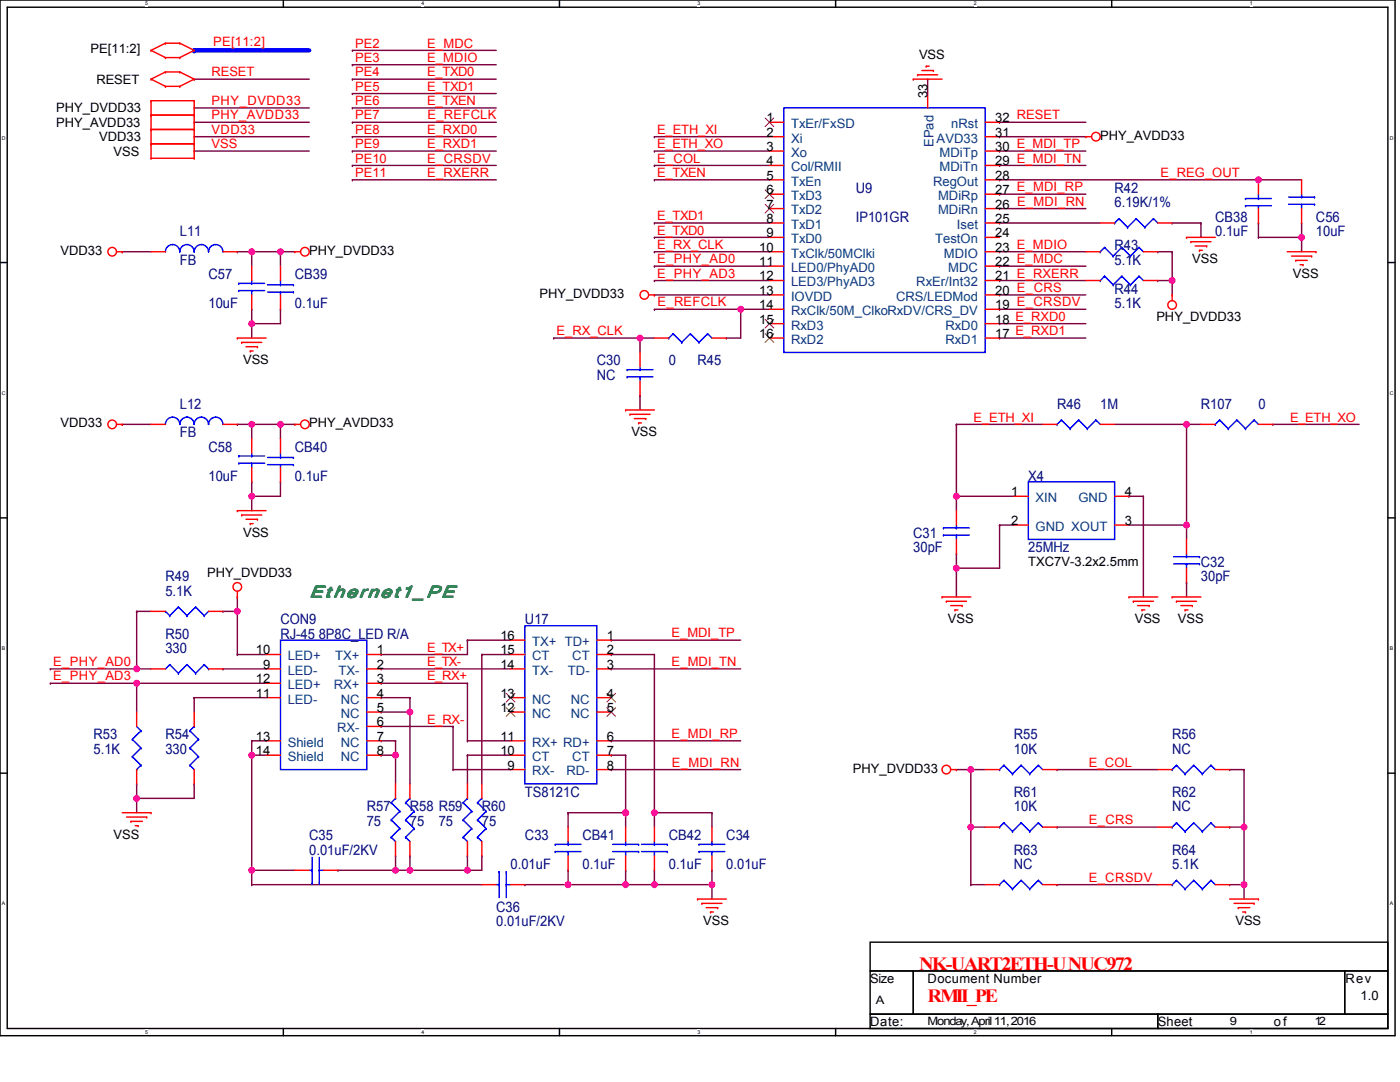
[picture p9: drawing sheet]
<svg xmlns="http://www.w3.org/2000/svg" width="279mm" height="216mm" viewBox="0 0 279 216" stroke-linecap="round" stroke-linejoin="round" font-family="sans-serif">
<path d="M0 0h278.4v206.7h-278.4zM1.4 1.4h275.6v203.8h-275.6z" fill="none" stroke="#000" stroke-width=".29"/>
<g fill="#fff">
<path d="M29 .2h.6v1.1h-.6z"/>
<path d="M29 205.4h.6v1.1h-.6z"/>
</g>
<path d="M56.5 0v1.4M56.5 205.2v1.5" fill="none" stroke="#000" stroke-width=".29"/>
<g fill="#fff">
<path d="M84.1 .2h.6v1.1h-.6z"/>
<path d="M84.1 205.4h.6v1.1h-.6z"/>
</g>
<path d="M111.7 0v1.4M111.7 205.2v1.5" fill="none" stroke="#000" stroke-width=".29"/>
<g fill="#fff">
<path d="M139.2 .2h.6v1.1h-.6z"/>
<path d="M139.2 205.4h.6v1.1h-.6z"/>
</g>
<path d="M166.8 0v1.4M166.8 205.2v1.5" fill="none" stroke="#000" stroke-width=".29"/>
<g fill="#fff">
<path d="M194.3 .2h.6v1.1h-.6z"/>
<path d="M194.3 205.4h.6v1.1h-.6z"/>
</g>
<path d="M221.9 0v1.4M221.9 205.2v1.5" fill="none" stroke="#000" stroke-width=".29"/>
<g fill="#fff">
<path d="M249.4 .2h.6v1.1h-.6z"/>
<path d="M249.4 205.4h.6v1.1h-.6z"/>
<path d="M.4 26.9h.7v1.2h-.7z"/>
<path d="M277.3 26.9h.8v1.2h-.8z"/>
<path d="M.4 77.9h.7v1.1h-.7z"/>
<path d="M277.3 77.9h.8v1.1h-.8z"/>
</g>
<path d="M0 52.4h1.4M277 52.4h1.4" fill="none" stroke="#000" stroke-width=".29"/>
<g fill="#fff">
<path d="M.4 128.8h.7v1.2h-.7z"/>
<path d="M277.3 128.8h.7v1.2h-.7z"/>
</g>
<path d="M0 103.3h1.4M277 103.3h1.4" fill="none" stroke="#000" stroke-width=".29"/>
<g fill="#fff">
<path d="M.4 179.7h.7v1.2h-.7z"/>
<path d="M277.3 179.7h.7v1.2h-.7z"/>
</g>
<path d="M0 154.3h1.4M277 154.3h1.4" fill="none" stroke="#000" stroke-width=".29"/>
<g fill="none" stroke="#800040" stroke-width=".29">
<path d="M70.3 10.1h.1M70.3 12.9h.1M70.3 15.8h.1M70.3 18.7h.1M70.3 10.1h28.7M70.3 12.9h28.7M70.3 15.8h28.7M70.3 18.7h28.7M185.1 15.8h.1M185.1 15.8v2.9M70.3 21.5h.1M70.3 24.4h.1"/>
<path d="M70.3 30.1h.1M70.3 27.3h.1M70.3 33h.1M70.3 35.9h.1M70.3 21.5h28.7M70.3 24.4h28.7M70.3 30.1h28.7M70.3 27.3h28.7M70.3 33h28.7M70.3 35.9h28.7M130.6 33h.1M130.6 35.9h.1"/>
<path d="M130.6 27.3h.1M130.6 30.1h.1M130.6 30.1h23M130.6 27.3h23M130.6 33h23M130.6 35.9h23M199.5 24.4h.1M199.5 35.9h.1M199.5 30.1h.1M199.5 33h.1M199.5 38.8h.1M199.5 27.3h.1"/>
<path d="M199.5 24.4h17.2M199.5 30.1h17.2M199.5 27.3h17.2M199.5 33h17.2M199.5 35.9h60.3M199.5 38.8h17.2M251.1 35.9h.1M24.4 50.2h.1M24.4 50.2h5.7M47.4 50.2h.1M47.4 50.2h11.4M50.2 50.2h.1"/>
<path d="M50.2 50.2v2.9M56 50.2h.1M56 50.2v2.9M130.6 47.4h.1M130.6 44.5h.1M130.6 53.1h.1M130.6 56h.1M130.6 58.8h.1M130.6 50.2h.1M130.6 58.8h23M130.6 53.1h23M130.6 47.4h23"/>
<path d="M130.6 44.5h23M130.6 56h23M130.6 50.2h23M199.5 58.8h.1M199.5 53.1h.1M199.5 56h.1M199.5 50.2h.1M199.5 41.6h.1M199.5 44.5h.1M199.5 58.8h17.2M199.5 53.1h17.2M199.5 44.5h20.1"/>
<path d="M199.5 56h17.2M199.5 50.2h17.2M199.5 41.6h17.2M231.1 50.2h.1M231.1 56h.1M231.1 56h2.8M231.1 50.2h2.8M233.9 44.5h.1M233.9 56h.1M233.9 50.2h.1M233.9 44.5h5.8M233.9 50.2v8.6"/>
<path d="M239.7 44.5h.1M239.7 44.5v2.9M251.1 44.5h.1M251.1 47.4h.1M251.1 44.5v2.9M251.1 47.4h8.7M259.8 47.4h.1M259.8 44.5h.1M259.8 44.5v5.7M50.2 64.6h.1M50.2 61.7h.1M50.2 61.7v5.8"/>
<path d="M56 61.7h.1M56 61.7v2.9h-5.8M127.7 78.9h.1M127.7 67.5h.1M127.7 67.5v2.8M127.7 78.9v2.9M127.7 67.5h2.9M130.6 61.7h.1M130.6 61.7h23M145 67.5h.1M147.8 61.7h.1M147.8 61.7v5.8h-2.8"/>
<path d="M199.5 64.6h.1M199.5 67.5h.1M199.5 61.7h.1M199.5 61.7h17.2M199.5 64.6h17.2M199.5 67.5h17.2M24.4 84.7h.1M24.4 84.7h5.7M47.4 84.7h.1M47.4 84.7h11.4M50.2 84.7h.1M50.2 96.2h.1"/>
<path d="M50.2 99h.1M50.2 84.7v2.8M50.2 96.2v5.7M56 84.7h.1M56 96.2h.1M56 84.7v2.8M56 96.2v2.8h-5.8M190.9 84.7h.1M190.9 99h.1M190.9 84.7v17.2M190.9 84.7h17.2M190.9 99h11.5"/>
<path d="M225.3 99h.1M225.3 99h2.9M228.2 99h.1M228.2 99v20.1M47.4 119.1h.1M47.4 119.1v11.5M190.9 113.4h.1M190.9 110.5h.1M190.9 110.5v8.6M199.5 104.8h.1M199.5 104.8v8.6h-8.6M199.5 104.8h2.9"/>
<path d="M236.8 116.2h.1M236.8 116.2v2.9M10.1 136.3h.1M10.1 133.5h.1M10.1 133.5h20M10.1 136.3h43M27.3 136.3h.1M27.3 133.5h.1M27.3 122h.1M27.3 122v11.5M27.3 136.3v5.8M27.3 122h2.8"/>
<path d="M38.8 139.2h.1M38.8 139.2h14.3M38.8 139.2v2.9M44.5 133.5h.1M44.5 122h.1M44.5 133.5h8.6M44.5 122h2.9M47.4 130.6h.1M47.4 122h.1M47.4 130.6h5.7M76.1 133.5h.1M76.1 139.2h.1"/>
<path d="M76.1 136.3h.1M76.1 130.6h.1M76.1 133.5h25.8M76.1 139.2h5.7M76.1 136.3h17.2M81.8 139.2h.1M81.8 139.2v17.2M93.3 136.3h.1M93.3 127.7h.1M93.3 127.7v2.9h-17.2M93.3 136.3v11.5M93.3 127.7h8.6"/>
<path d="M96.2 130.6h.1M96.2 130.6h5.7M96.2 130.6v25.8M122 130.6h.1M122 127.7h.1M122 133.5h.1M122 130.6h8.6M122 133.5h25.8M122 127.7h25.8M130.6 130.6h.1M130.6 130.6v34.4M27.3 156.4h.1"/>
<path d="M27.3 159.3h.1M27.3 156.4v5.8M38.8 156.4h.1M38.8 156.4v2.9h-11.5M50.2 147.8h.1M50.2 150.7h.1M50.2 147.8v28.7M50.2 147.8h2.9M50.2 150.7h2.9M76.1 145h.1M76.1 150.7h.1M76.1 147.8h.1"/>
<path d="M76.1 142.1h.1M76.1 147.8h2.8M76.1 145h14.3M76.1 150.7h2.8M76.1 142.1h5.7M78.9 150.7h.1M78.9 147.8h.1M78.9 147.8v8.6M81.8 142.1h.1M90.4 153.6h.1M90.4 145h.1M90.4 153.6h11.5"/>
<path d="M90.4 145v8.6M93.3 150.7h.1M93.3 147.8h.1M93.3 150.7v5.7M93.3 147.8h8.6M93.3 150.7h8.6M122 153.6h.1M122 147.8h.1M122 150.7h.1M122 147.8h25.8M122 153.6h25.8M122 150.7h2.9"/>
<path d="M124.9 150.7h.1M124.9 150.7v14.3M190.9 153.6h.1M190.9 153.6h5.7M193.7 153.6h.1M193.7 153.6v22.9M211 153.6h.1M211 153.6h20.1M245.4 153.6h.1M245.4 153.6h2.9M248.3 153.6h.1M248.3 153.6v25.8"/>
<path d="M50.2 176.5h.1M50.2 173.7h.1M50.2 176.5h46M50.2 173.7h8.6M67.5 173.7h.1M78.9 173.7h.1M78.9 170.8h.1M78.9 170.8v2.9M81.8 170.8h.1M81.8 173.7h.1M81.8 170.8v2.9M93.3 170.8h.1"/>
<path d="M93.3 173.7h.1M93.3 170.8v2.9M96.2 170.8h.1M96.2 170.8v2.9h-28.7M104.8 176.5h.1M104.8 176.5h37.3M113.4 176.5h.1M113.4 173.7h.1M113.4 162.2h.1M113.4 162.2v2.8M113.4 173.7v2.8M113.4 162.2h11.5"/>
<path d="M124.9 176.5h.1M124.9 162.2h.1M124.9 173.7h.1M124.9 173.7v2.8M130.6 176.5h.1M130.6 173.7h.1M130.6 162.2h.1M130.6 173.7v2.8M130.6 162.2h11.5M142.1 173.7h.1M142.1 162.2h.1M142.1 176.5h.1"/>
<path d="M142.1 162.2v2.8M142.1 173.7v5.7M193.7 165h.1M193.7 176.5h.1M193.7 176.5h2.9M193.7 165h2.9M211 165h.1M211 176.5h.1M211 176.5h20.1M211 165h20.1M245.4 165h.1M245.4 176.5h.1"/>
<path d="M245.4 176.5h2.9M245.4 165h2.9M248.3 176.5h.1M248.3 165h.1"/>
</g>
<path d="M38.8 10.1h22.9" fill="none" stroke="#00f" stroke-width=".86"/>
<circle cx="38.8" cy="10.1" r=".43" fill="#00f"/>
<g fill="none" stroke="#800040" stroke-width=".29">
<path d="M38.8 15.8h.1M38.8 15.8h22.9M38.8 21.5h.1M38.8 27.3h.1M38.8 30.1h.1M38.8 24.4h.1M38.8 21.5h22.9M38.8 27.3h22.9M38.8 30.1h22.9M38.8 24.4h22.9M110.5 67.5h.1M110.5 67.5h17.2"/>
<path d="M222.4 84.7h17.3M236.8 84.7h.1M236.8 84.7v22.9M254 84.7h.1M254 84.7h17.2M225.3 104.8h11.5M236.8 104.8h.1"/>
</g>
<g fill="none" stroke="#f00" stroke-width=".29">
<path d="M30.1 10.1h.1M30.1 15.8h.1M30.1 10.1l2.9 1.4M30.1 15.8l2.9 1.4M33 8.6h.1M33 11.5h.1M33 14.4h.1M33 17.2h.1M33 8.6l-2.9 1.5M33 8.6h2.9M33 11.5h2.9M33 14.4l-2.9 1.4"/>
<path d="M33 14.4h2.9M33 17.2h2.9M35.9 8.6h.1M35.9 11.5h.1M35.9 14.4h.1M35.9 17.2h.1M35.9 8.6l2.9 1.5M35.9 14.4l2.9 1.4M38.8 10.1h.1M38.8 15.8h.1M38.8 10.1l-2.9 1.4M38.8 15.8l-2.9 1.4"/>
<path d="M182.3 15.8h.1M182.3 15.8h5.7M183.1 14.9h.1M183.1 14.9h4M184 14.1h2.3M184.8 13.2h.1M184.8 13.2h.6M185.1 18.7v2.8M186.3 14.1h.1M30.1 23h.1M30.1 20.1h.1M30.1 28.7h.1"/>
<path d="M30.1 25.8h.1M30.1 31.6h.1M30.1 20.1h8.7M30.1 23h8.7M30.1 20.1v11.5M30.1 25.8h8.7M30.1 28.7h8.7M30.1 31.6h8.7M38.8 20.1h.1M38.8 23h.1M38.8 25.8h.1M38.8 28.7h.1"/>
<path d="M38.8 31.6h.1M38.8 20.1v11.5M153.6 27.3h2.8M153.6 24.4h2.8M153.6 30.1h2.8M153.6 33h2.8M153.6 35.9h2.8M153.6 38.8h2.8M196.6 27.3h2.9M196.6 24.4h2.9M196.6 30.1h2.9M196.6 33h2.9"/>
<path d="M196.6 35.9h2.9M196.6 38.8h2.9M216.7 27.3h.1M216.7 27.3h1.2M251.1 35.9v2.9M259.8 35.9v2.9M23.3 50.2h1.1M24.4 50.2h.1M30.1 50.2h2.9M44.5 50.2h2.9M50.2 53.1v2.9M50.2 58.8v2.9"/>
<path d="M56 53.1v2.9M56 58.8v2.9M58.8 50.2h.1M58.8 50.2h1.2M129.5 58.8h1.1M130.6 58.8h.1M153.6 50.2h2.8M153.6 47.4h2.8M153.6 58.8h2.8M153.6 44.5h2.8M153.6 56h2.8M153.6 41.6h2.8"/>
<path d="M153.6 53.1h2.8M196.6 50.2h2.9M196.6 47.4h2.9M196.6 58.8h2.9M196.6 44.5h2.9M196.6 56h2.9M196.6 41.6h2.9M196.6 53.1h2.9M216.7 50.2h2.9M216.7 56h2.9M219.6 44.5h2.8M228.2 50.2h2.9"/>
<path d="M228.2 56h2.9M231.1 44.5h2.8M233.9 58.8h.1M233.9 58.8v1.2M236.8 47.4h.1M236.8 47.4h5.7M237.7 48.2h.1M237.7 48.2h4M238.5 49.1h2.3M239.4 49.9h.1M239.4 49.9h.6M240.8 49.1h.1"/>
<path d="M251.1 41.6v2.9M256.9 50.2h5.7M257.8 51.1h4M258.6 52h.1M258.6 52h2.3M259.5 52.8h.5M259.8 41.6v2.9M260 52.8h.1M261.8 51.1h.1M262.6 50.2h.1M47.4 67.5h.1M47.4 67.5h5.7"/>
<path d="M48.2 68.3h.1M48.2 68.3h4M49.1 69.2h2.3M49.9 70h.1M49.9 70h.6M51.4 69.2h.1M127.7 70.3v2.9M127.7 76.1v2.8M130.6 67.5h2.9M142.1 67.5h2.9M153.6 67.5h2.8M153.6 61.7h2.8"/>
<path d="M153.6 64.6h2.8M196.6 67.5h2.9M196.6 61.7h2.9M196.6 64.6h2.9M23.3 84.7h1.1M24.4 84.7h.1M30.1 84.7h2.9M44.5 84.7h2.9M50.2 87.5v2.9M50.2 93.3v2.9M56 87.5v2.9M56 93.3v2.9"/>
<path d="M58.8 84.7h.1M58.8 84.7h1.2M124.9 81.8h.1M124.9 81.8h5.7M125.7 82.7h.1M125.7 82.7h4M126.6 83.5h2.3M127.4 84.4h.1M127.4 84.4h.6M128.9 83.5h.1M202.4 99h2.8M208.1 84.7h2.9"/>
<path d="M219.6 84.7h2.8M222.4 99h2.9M239.7 84.7h2.8M251.1 84.7h2.9M47.4 101.9h.1M47.4 119.1h.1M47.4 101.9h5.7M47.4 118v1.1M48.2 102.8h.1M48.2 102.8h4M49.1 103.6h2.3M49.9 104.5h.1"/>
<path d="M49.9 104.5h.6M51.4 103.6h.1M188 119.1h.1M188 119.1h5.7M188.9 120h.1M188.9 120h4M190.9 101.9v2.9M190.9 107.6v2.9M202.4 104.8h2.8M222.4 104.8h2.9M225.3 119.1h.1M225.3 119.1h5.8"/>
<path d="M226.2 120h.1M226.2 120h4M233.9 119.1h.1M233.9 119.1h5.8M234.8 120h.1M234.8 120h4M236.8 107.6v2.9M236.8 113.4v2.8M30.1 133.5h2.9M30.1 122h2.9M41.6 133.5h2.9M41.6 122h2.9"/>
<path d="M53.1 133.5h2.9M53.1 130.6h2.9M53.1 136.3h2.9M53.1 139.2h2.9M73.2 133.5h2.9M73.2 130.6h2.9M73.2 136.3h2.9M73.2 139.2h2.9M101.9 133.5h2.9M101.9 130.6h2.9M101.9 139.2h2.9M101.9 127.7h2.9"/>
<path d="M119.1 133.5h2.9M119.1 130.6h2.9M119.1 139.2h2.9M119.1 127.7h2.9M189.7 120.8h2.3M190.6 121.7h.1M190.6 121.7h.6M192 120.8h.1M227 120.8h2.3M227.9 121.7h.1M227.9 121.7h.6M229.3 120.8h.1"/>
<path d="M235.6 120.8h2.3M236.5 121.7h.1M236.5 121.7h.6M237.9 120.8h.1M27.3 142.1v2.9M27.3 153.6v2.8M38.8 142.1v2.9M38.8 153.6v2.8M53.1 147.8h2.9M53.1 150.7h2.9M73.2 142.1h2.9M73.2 145h2.9"/>
<path d="M73.2 147.8h2.9M73.2 150.7h2.9M78.9 156.4v2.9M81.8 156.4v2.9M93.3 156.4v2.9M96.2 156.4v2.9M101.9 153.6h2.9M101.9 142.1h2.9M101.9 147.8h2.9M101.9 150.7h2.9M119.1 153.6h2.9M119.1 142.1h2.9"/>
<path d="M119.1 147.8h2.9M119.1 150.7h2.9M189.7 153.6h1.2M190.9 153.6h.1M196.6 153.6h2.9M208.1 153.6h2.9M231.1 153.6h2.8M242.5 153.6h2.9M24.4 162.2h5.7M25.3 163h4M26.1 163.9h.1M26.1 163.9h2.3"/>
<path d="M27 164.8h.6M27.6 164.8h.1M29.3 163h.1M30.1 162.2h.1M58.8 173.7h2.9M64.6 173.7h2.9M78.9 167.9v2.9M81.8 167.9v2.9M93.3 167.9v2.9M96.2 176.5h2.8M96.2 167.9v2.9M101.9 176.5h2.9"/>
<path d="M113.4 165v2.9M113.4 170.8v2.9M124.9 165v2.9M124.9 170.8v2.9M130.6 165v2.9M130.6 170.8v2.9M139.2 179.4h.1M139.2 179.4h5.8M142.1 165v2.9M142.1 170.8v2.9M196.6 176.5h2.9M196.6 165h2.9"/>
<path d="M208.1 176.5h2.9M208.1 165h2.9M231.1 176.5h2.8M231.1 165h2.8M242.5 176.5h2.9M242.5 165h2.9M245.4 179.4h5.7M251.1 179.4h.1M140.1 180.3h.1M140.1 180.3h4M140.9 181.1h2.3M141.8 182h.1"/>
<path d="M141.8 182h.6M143.2 181.1h.1M246.3 180.3h4M247.1 181.1h.1M247.1 181.1h2.3M248 182h.6M248.6 182h.1M250.3 180.3h.1"/>
<circle cx="218.7" cy="27.3" r=".86"/>
<circle cx="22.4" cy="50.2" r=".86"/>
<circle cx="60.9" cy="50.2" r=".86"/>
<circle cx="128.6" cy="58.8" r=".86"/>
<circle cx="233.9" cy="60.9" r=".86"/>
<circle cx="22.4" cy="84.7" r=".86"/>
<circle cx="60.9" cy="84.7" r=".86"/>
<circle cx="47.4" cy="117.1" r=".86"/>
<circle cx="188.9" cy="153.6" r=".86"/>
</g>
<path d="M173.7 188h103.3v5.7h-103.3zM173.7 193.7h8.6v8.7h-8.6zM182.3 193.7h86.1v8.7h-86.1zM268.4 193.7h8.6v8.7h-8.6zM173.7 202.4h57.4v2.8h-57.4zM231.1 202.4h45.9v2.8h-45.9z" fill="none" stroke="#000" stroke-width=".29"/>
<g fill="none" stroke="#00f" stroke-width=".29">
<path d="M156.4 21.5h40.2v48.8h-40.2zM248.6 39.6h.1M248.6 39.6h5.1M251.1 39.6h.1M251.1 38.8v.8M257.2 39.3h5.1M259.8 39.3h.1M259.8 38.8v.5M262.3 39.3h.1M33 50.2a1.43 1.43 0 0 1 1.5-1.4h-.1a1.43 1.43 0 0 1 1.5 1.4 1.43 1.43 0 0 1 1.4-1.4 1.43 1.43 0 0 1 1.4 1.4h.1a1.43 1.43 0 0 1 1.4-1.4 1.43 1.43 0 0 1 1.4 1.4 1.43 1.43 0 0 1 1.5-1.4 1.43 1.43 0 0 1 1.4 1.4M47.7 58h.1M47.7 56.5h.1"/>
<path d="M47.7 58h5.1M47.7 56.5h5.1M50.2 56.5h.1M50.2 58h.1M50.2 56v.5M50.2 58v.8M53.4 56.8h5.2M53.4 58.3h5.2M56 58.3h.1M56 56.8h.1M56 56v.8M56 58.3v.5"/>
<path d="M58.6 56.8h.1M58.6 58.3h.1M219.6 50.2h.1M219.6 56h.1M220.4 49.4h.1M220.4 55.1h.1M220.4 49.4l1.8 1.7M220.4 49.4l-.8 .8M220.4 55.1l1.8 1.7M220.4 55.1l-.8 .9M222.2 51.1h.1M222.2 56.8h.1"/>
<path d="M222.4 44.5h.1M223.3 43.6h.1M223.3 43.6l1.7 1.8M223.3 43.6l-.9 .9M223.9 49.4h.1M223.9 55.1h.1M223.9 49.4l1.7 1.7M223.9 49.4l-1.7 1.7M223.9 55.1l1.7 1.7M223.9 55.1l-1.7 1.7M225 45.4h.1M225.6 51.1h.1"/>
<path d="M225.6 56.8h.1M226.8 43.6h.1M226.8 43.6l1.7 1.8M226.8 43.6l-1.8 1.8M227.3 49.4h.1M227.3 55.1h.1M227.3 49.4l.9 .8M227.3 49.4l-1.7 1.7M227.3 55.1l.9 .9M227.3 55.1l-1.7 1.7M228.5 45.4h.1M230.2 43.6h.1"/>
<path d="M230.2 43.6l.9 .9M230.2 43.6l-1.7 1.8M248.6 41.1h.1M248.6 41.1h5.1M251.1 41.1h.1M251.1 41.1v.5M257.2 40.8h5.1M259.8 40.8h.1M259.8 40.8v.8M262.3 40.8h.1M125.1 75.2h.1M125.1 73.8h.1"/>
<path d="M125.1 75.2h5.2M125.1 73.8h5.2M127.7 73.8h.1M127.7 75.2h.1M127.7 73.2v.6M127.7 75.2v.9M133.5 67.5h.1M134.3 66.6h.1M134.3 66.6l1.8 1.7M134.3 66.6l-.8 .9M136.1 68.3h.1M137.8 66.6h.1"/>
<path d="M137.8 66.6l1.7 1.7M137.8 66.6l-1.7 1.7M139.5 68.3h.1M141.2 66.6h.1M141.2 66.6l.9 .9M141.2 66.6l-1.7 1.7M33 84.7a1.43 1.43 0 0 1 1.5-1.5h-.1a1.43 1.43 0 0 1 1.5 1.5 1.43 1.43 0 0 1 1.4-1.5 1.43 1.43 0 0 1 1.4 1.5h.1a1.43 1.43 0 0 1 1.4-1.5 1.43 1.43 0 0 1 1.4 1.5 1.43 1.43 0 0 1 1.5-1.5 1.43 1.43 0 0 1 1.4 1.5M47.7 92.4h.1M47.7 91h.1M47.7 92.4h5.1M47.7 91h5.1M50.2 91h.1"/>
<path d="M50.2 92.4h.1M50.2 90.4v.6M50.2 92.4v.9M53.4 91.3h5.2M53.4 92.7h5.2M56 92.7h.1M56 91.3h.1M56 90.4v.9M56 92.7v.6M58.6 91.3h.1M58.6 92.7h.1M205.2 96.2h17.2v11.4h-17.2z"/>
<path d="M211 84.7h.1M211.8 83.8h.1M211.8 83.8l1.8 1.7M211.8 83.8l-.8 .9M213.6 85.5h.1M215.3 83.8h.1M215.3 83.8l1.7 1.7M215.3 83.8l-1.7 1.7M217 85.5h.1M218.7 83.8h.1M218.7 83.8l.9 .9M218.7 83.8l-1.7 1.7"/>
<path d="M242.5 84.7h.1M243.4 83.8h.1M243.4 83.8l1.7 1.7M243.4 83.8l-.9 .9M245.1 85.5h.1M246.8 83.8h.1M246.8 83.8l1.8 1.7M246.8 83.8l-1.7 1.7M248.6 85.5h.1M250.3 83.8h.1M250.3 83.8l.8 .9M250.3 83.8l-1.7 1.7"/>
<path d="M188.3 106.8h.1M188.3 105.3h.1M188.3 106.8h5.2M188.3 105.3h5.2M190.9 105.3h.1M190.9 106.8h.1M190.9 104.8v.5M190.9 106.8v.8M234.2 112.5h5.2M234.2 111.1h5.2M236.8 111.1h.1M236.8 112.5h.1"/>
<path d="M236.8 110.5v.6M236.8 112.5v.9M239.4 112.5h.1M239.4 111.1h.1M33 122h.1M33 122l.9 .9M33.9 132.6h.1M33.9 122.9h.1M33.9 132.6l-.9 .9M33.9 132.6l1.7 1.7M35.6 134.3h.1M35.6 121.1h.1"/>
<path d="M35.6 121.1l1.7 1.8M35.6 121.1l-1.7 1.8M37.3 132.6h.1M37.3 122.9h.1M37.3 132.6l-1.7 1.7M37.3 132.6l1.7 1.7M39 134.3h.1M39 121.1h.1M39 121.1l1.8 1.8M39 121.1l-1.7 1.8M40.8 132.6h.1M40.8 122.9h.1"/>
<path d="M40.8 132.6l-1.8 1.7M40.8 132.6l.8 .9M41.6 133.5h.1M41.6 122l-.8 .9M56 127.7h17.2v25.9h-17.2zM104.8 124.9h14.3v31.5h-14.3zM26.4 147.5h.1M26.4 151h.1M26.4 147.5l1.7 1.8M26.4 151l1.7 1.7M27.3 153.6h.1M27.3 145l.8 .8"/>
<path d="M28.1 145.8h.1M28.1 149.3h.1M28.1 152.7h.1M28.1 145.8l-1.7 1.7M28.1 149.3l-1.7 1.7M28.1 152.7l-.8 .9M37.9 152.7h.1M37.9 149.3h.1M37.9 145.8h.1M37.9 152.7l.9 .9M37.9 149.3l1.7 1.7M37.9 145.8l1.7 1.7"/>
<path d="M38.8 145h.1M38.8 145l-.9 .8M39.6 151h.1M39.6 147.5h.1M39.6 151l-1.7 1.7M39.6 147.5l-1.7 1.8M78.9 159.3h.1M78.9 159.3l-.8 .9M81.8 159.3h.1M81.8 159.3l-.9 .9M93.3 159.3h.1M93.3 159.3l-.9 .9"/>
<path d="M96.2 159.3h.1M96.2 159.3l-.9 .9M199.5 153.6h.1M200.3 152.7h.1M200.3 152.7l1.8 1.7M200.3 152.7l-.8 .9M202.1 154.4h.1M203.8 152.7h.1M203.8 152.7l1.7 1.7M203.8 152.7l-1.7 1.7M205.5 154.4h.1M207.2 152.7h.1"/>
<path d="M207.2 152.7l.9 .9M207.2 152.7l-1.7 1.7M233.9 153.6h.1M234.8 152.7h.1M234.8 152.7l1.7 1.7M234.8 152.7l-.9 .9M236.5 154.4h.1M238.2 152.7h.1M238.2 152.7l1.8 1.7M238.2 152.7l-1.7 1.7M240 154.4h.1M241.7 152.7h.1"/>
<path d="M241.7 152.7l.8 .9M241.7 152.7l-1.7 1.7M61.7 173.7h.6M62.3 173.7h.1M62.3 176.2h.1M62.3 171.1v5.1M63.7 176.2h.1M63.7 173.7h.1M63.7 173.7h.9M63.7 171.1v5.1M78.1 167h.1M78.1 163.6h.1"/>
<path d="M78.1 160.2h.1M78.1 167l.8 .9M78.1 163.6l1.7 1.7M78.1 160.2l1.7 1.7M79.8 165.3h.1M79.8 161.9h.1M79.8 165.3l-1.7 1.7M79.8 161.9l-1.7 1.7M80.9 167h.1M80.9 163.6h.1M80.9 160.2h.1M80.9 167l.9 .9"/>
<path d="M80.9 163.6l1.8 1.7M80.9 160.2l1.8 1.7M82.7 165.3h.1M82.7 161.9h.1M82.7 165.3l-1.8 1.7M82.7 161.9l-1.8 1.7M92.4 167h.1M92.4 163.6h.1M92.4 160.2h.1M92.4 167l.9 .9M92.4 163.6l1.8 1.7M92.4 160.2l1.8 1.7"/>
<path d="M94.2 165.3h.1M94.2 161.9h.1M94.2 165.3l-1.8 1.7M94.2 161.9l-1.8 1.7M95.3 167h.1M95.3 163.6h.1M95.3 160.2h.1M95.3 167l.9 .9M95.3 163.6l1.7 1.7M95.3 160.2l1.7 1.7M97 165.3h.1M97 161.9h.1"/>
<path d="M97 165.3l-1.7 1.7M97 161.9l-1.7 1.7M99 176.5h.6M99.6 176.5h.1M99.6 173.9h.1M99.6 173.9v5.2M101 173.9h.1M101 176.5h.1M101 176.5h.9M101 173.9v5.2M110.8 169.9h.1M110.8 168.5h.1"/>
<path d="M110.8 169.9h5.2M110.8 168.5h5.2M113.4 168.5h.1M113.4 169.9h.1M113.4 167.9v.6M113.4 169.9v.9M122.3 169.9h5.1M122.3 168.5h5.1M124.9 168.5h.1M124.9 169.9h.1M124.9 167.9v.6M124.9 169.9v.9"/>
<path d="M127.4 169.9h.1M127.4 168.5h.1M128 169.9h5.2M128 168.5h5.2M130.6 168.5h.1M130.6 169.9h.1M130.6 167.9v.6M130.6 169.9v.9M133.2 169.9h.1M133.2 168.5h.1M139.5 169.9h.1M139.5 168.5h.1"/>
<path d="M139.5 169.9h5.2M139.5 168.5h5.2M142.1 168.5h.1M142.1 169.9h.1M142.1 167.9v.6M142.1 169.9v.9M199.5 176.5h.1M199.5 165h.1M200.3 175.7h.1M200.3 164.2h.1M200.3 175.7l1.8 1.7M200.3 175.7l-.8 .8"/>
<path d="M200.3 164.2l1.8 1.7M200.3 164.2l-.8 .8M202.1 177.4h.1M202.1 165.9h.1M203.8 175.7h.1M203.8 164.2h.1M203.8 175.7l1.7 1.7M203.8 175.7l-1.7 1.7M203.8 164.2l1.7 1.7M203.8 164.2l-1.7 1.7M205.5 177.4h.1M205.5 165.9h.1"/>
<path d="M207.2 175.7h.1M207.2 164.2h.1M207.2 175.7l.9 .8M207.2 175.7l-1.7 1.7M207.2 164.2l.9 .8M207.2 164.2l-1.7 1.7M233.9 176.5h.1M233.9 165h.1M234.8 175.7h.1M234.8 164.2h.1M234.8 175.7l1.7 1.7M234.8 175.7l-.9 .8"/>
<path d="M234.8 164.2l1.7 1.7M234.8 164.2l-.9 .8M236.5 177.4h.1M236.5 165.9h.1M238.2 175.7h.1M238.2 164.2h.1M238.2 175.7l1.8 1.7M238.2 175.7l-1.7 1.7M238.2 164.2l1.8 1.7M238.2 164.2l-1.7 1.7M240 177.4h.1M240 165.9h.1"/>
<path d="M241.7 175.7h.1M241.7 164.2h.1M241.7 175.7l.8 .8M241.7 175.7l-1.7 1.7M241.7 164.2l.8 .8M241.7 164.2l-1.7 1.7"/>
</g>
<g fill="none" stroke="#804000" stroke-width=".2">
<path d="M152.7 23.5l1.7 1.8M152.7 37.9l1.7 1.7M154.4 23.5l-1.7 1.8M154.4 37.9l-1.7 1.7M152.7 40.8l1.7 1.7M154.4 40.8l-1.7 1.7M152.7 63.7l1.7 1.8M152.7 66.6l1.7 1.7M154.4 63.7l-1.7 1.8M154.4 66.6l-1.7 1.7M101 138.3l1.8 1.8M102.8 138.3l-1.8 1.8"/>
<path d="M121.1 138.3l1.8 1.8M122.9 138.3l-1.8 1.8M101 141.2l1.8 1.8M102.8 141.2l-1.8 1.8M121.1 141.2l1.8 1.8M122.9 141.2l-1.8 1.8"/>
</g>
<circle cx="50.2" cy="173.6" r=".57" fill="#f0f"/>
<circle cx="50.2" cy="173.6" r=".57" fill="none" stroke="#f0f" stroke-width=".29"/>
<circle cx="78.9" cy="150.7" r=".57" fill="#f0f"/>
<circle cx="78.9" cy="150.7" r=".57" fill="none" stroke="#f0f" stroke-width=".29"/>
<circle cx="81.8" cy="142.1" r=".57" fill="#f0f"/>
<circle cx="81.8" cy="142.1" r=".57" fill="none" stroke="#f0f" stroke-width=".29"/>
<circle cx="50.2" cy="150.7" r=".57" fill="#f0f"/>
<circle cx="50.2" cy="150.7" r=".57" fill="none" stroke="#f0f" stroke-width=".29"/>
<circle cx="259.8" cy="47.4" r=".57" fill="#f0f"/>
<circle cx="259.8" cy="47.4" r=".57" fill="none" stroke="#f0f" stroke-width=".29"/>
<circle cx="248.3" cy="176.5" r=".57" fill="#f0f"/>
<circle cx="248.3" cy="176.5" r=".57" fill="none" stroke="#f0f" stroke-width=".29"/>
<circle cx="193.7" cy="165" r=".57" fill="#f0f"/>
<circle cx="193.7" cy="165" r=".57" fill="none" stroke="#f0f" stroke-width=".29"/>
<circle cx="193.7" cy="153.6" r=".57" fill="#f0f"/>
<circle cx="193.7" cy="153.6" r=".57" fill="none" stroke="#f0f" stroke-width=".29"/>
<circle cx="27.3" cy="136.3" r=".57" fill="#f0f"/>
<circle cx="27.3" cy="136.3" r=".57" fill="none" stroke="#f0f" stroke-width=".29"/>
<circle cx="248.3" cy="165" r=".57" fill="#f0f"/>
<circle cx="248.3" cy="165" r=".57" fill="none" stroke="#f0f" stroke-width=".29"/>
<circle cx="251.1" cy="35.9" r=".57" fill="#f0f"/>
<circle cx="251.1" cy="35.9" r=".57" fill="none" stroke="#f0f" stroke-width=".29"/>
<circle cx="147.8" cy="61.7" r=".57" fill="#f0f"/>
<circle cx="147.8" cy="61.7" r=".57" fill="none" stroke="#f0f" stroke-width=".29"/>
<circle cx="190.9" cy="99" r=".57" fill="#f0f"/>
<circle cx="190.9" cy="99" r=".57" fill="none" stroke="#f0f" stroke-width=".29"/>
<circle cx="50.2" cy="50.2" r=".57" fill="#f0f"/>
<circle cx="50.2" cy="50.2" r=".57" fill="none" stroke="#f0f" stroke-width=".29"/>
<circle cx="56" cy="50.2" r=".57" fill="#f0f"/>
<circle cx="56" cy="50.2" r=".57" fill="none" stroke="#f0f" stroke-width=".29"/>
<circle cx="50.2" cy="84.7" r=".57" fill="#f0f"/>
<circle cx="50.2" cy="84.7" r=".57" fill="none" stroke="#f0f" stroke-width=".29"/>
<circle cx="56" cy="84.7" r=".57" fill="#f0f"/>
<circle cx="56" cy="84.7" r=".57" fill="none" stroke="#f0f" stroke-width=".29"/>
<circle cx="127.7" cy="67.5" r=".57" fill="#f0f"/>
<circle cx="127.7" cy="67.5" r=".57" fill="none" stroke="#f0f" stroke-width=".29"/>
<circle cx="233.9" cy="56" r=".57" fill="#f0f"/>
<circle cx="233.9" cy="56" r=".57" fill="none" stroke="#f0f" stroke-width=".29"/>
<circle cx="50.2" cy="64.6" r=".57" fill="#f0f"/>
<circle cx="50.2" cy="64.6" r=".57" fill="none" stroke="#f0f" stroke-width=".29"/>
<circle cx="50.2" cy="99" r=".57" fill="#f0f"/>
<circle cx="50.2" cy="99" r=".57" fill="none" stroke="#f0f" stroke-width=".29"/>
<circle cx="190.9" cy="113.4" r=".57" fill="#f0f"/>
<circle cx="190.9" cy="113.4" r=".57" fill="none" stroke="#f0f" stroke-width=".29"/>
<circle cx="47.4" cy="122" r=".57" fill="#f0f"/>
<circle cx="47.4" cy="122" r=".57" fill="none" stroke="#f0f" stroke-width=".29"/>
<circle cx="78.9" cy="173.6" r=".57" fill="#f0f"/>
<circle cx="78.9" cy="173.6" r=".57" fill="none" stroke="#f0f" stroke-width=".29"/>
<circle cx="27.3" cy="133.5" r=".57" fill="#f0f"/>
<circle cx="27.3" cy="133.5" r=".57" fill="none" stroke="#f0f" stroke-width=".29"/>
<circle cx="93.3" cy="173.6" r=".57" fill="#f0f"/>
<circle cx="93.3" cy="173.6" r=".57" fill="none" stroke="#f0f" stroke-width=".29"/>
<circle cx="81.8" cy="173.6" r=".57" fill="#f0f"/>
<circle cx="81.8" cy="173.6" r=".57" fill="none" stroke="#f0f" stroke-width=".29"/>
<circle cx="113.4" cy="176.5" r=".57" fill="#f0f"/>
<circle cx="113.4" cy="176.5" r=".57" fill="none" stroke="#f0f" stroke-width=".29"/>
<circle cx="124.9" cy="162.2" r=".57" fill="#f0f"/>
<circle cx="124.9" cy="162.2" r=".57" fill="none" stroke="#f0f" stroke-width=".29"/>
<circle cx="124.9" cy="176.5" r=".57" fill="#f0f"/>
<circle cx="124.9" cy="176.5" r=".57" fill="none" stroke="#f0f" stroke-width=".29"/>
<circle cx="130.6" cy="176.5" r=".57" fill="#f0f"/>
<circle cx="130.6" cy="176.5" r=".57" fill="none" stroke="#f0f" stroke-width=".29"/>
<circle cx="130.6" cy="162.2" r=".57" fill="#f0f"/>
<circle cx="130.6" cy="162.2" r=".57" fill="none" stroke="#f0f" stroke-width=".29"/>
<circle cx="124.9" cy="162.2" r=".57" fill="#f0f"/>
<circle cx="124.9" cy="162.2" r=".57" fill="none" stroke="#f0f" stroke-width=".29"/>
<circle cx="27.3" cy="159.3" r=".57" fill="#f0f"/>
<circle cx="27.3" cy="159.3" r=".57" fill="none" stroke="#f0f" stroke-width=".29"/>
<circle cx="142.1" cy="176.5" r=".57" fill="#f0f"/>
<circle cx="142.1" cy="176.5" r=".57" fill="none" stroke="#f0f" stroke-width=".29"/>
<circle cx="236.8" cy="104.8" r=".57" fill="#f0f"/>
<circle cx="236.8" cy="104.8" r=".57" fill="none" stroke="#f0f" stroke-width=".29"/>
<circle cx="236.8" cy="84.7" r=".57" fill="#f0f"/>
<circle cx="236.8" cy="84.7" r=".57" fill="none" stroke="#f0f" stroke-width=".29"/>
<g font-size="3.7" fill="#f00">
<text x="183.4" y="193.6">NK-UART2ETH-U NUC972</text>
<text x="185.1" y="199.9">RMII_PE</text>
</g>
<g font-size="3.4" fill="#008000">
<text x="61.7" y="119.2">Et hernet1_PE</text>
<text x="61.8" y="119.2">Ethernet1_PE</text>
</g>
<g font-size="2.9" fill="#000080">
<text x="170.8" y="38.5">U9</text>
<text x="222.4" y="38.5">R42</text>
<text x="222.4" y="41.4">6.19K/1%</text>
<text x="35.9" y="47.1">L11</text>
<text x="170.8" y="44.2">IP101GR</text>
<text x="242.5" y="44.2">CB38</text>
<text x="242.5" y="47.1">0.1uF</text>
<text x="262.6" y="44.2">C56</text>
<text x="262.6" y="47.1">10uF</text>
<text x="35.9" y="52.8">FB</text>
<text x="222.4" y="50">R43</text>
<text x="222.4" y="52.8">5.1K</text>
<text x="41.6" y="55.7">C57</text>
<text x="58.8" y="55.7">CB39</text>
<text x="222.4" y="58.6">R44</text>
<text x="41.6" y="61.4">10uF</text>
<text x="58.8" y="61.4">0.1uF</text>
<text x="222.4" y="61.4">5.1K</text>
<text x="119.1" y="72.9">C30</text>
<text x="119.1" y="75.8">NC</text>
<text x="133.5" y="72.9">0</text>
<text x="139.2" y="72.9">R45</text>
<text x="35.9" y="81.5">L12</text>
<text x="211" y="81.5">R46</text>
<text x="219.6" y="81.5">1M</text>
<text x="239.7" y="81.5">R107</text>
<text x="251.1" y="81.5">0</text>
<text x="35.9" y="87.3">FB</text>
<text x="41.6" y="90.1">C58</text>
<text x="41.6" y="95.9">10uF</text>
<text x="58.8" y="90.1">CB40</text>
<text x="58.8" y="95.9">0.1uF</text>
<text x="205.2" y="95.9">X4</text>
<text x="182.3" y="107.4">C31</text>
<text x="182.3" y="110.2">30pF</text>
<text x="205.2" y="110.2">25MHz</text>
<text x="239.7" y="113.1">C32</text>
<text x="33" y="116">R49</text>
<text x="33" y="118.8">5.1K</text>
<text x="239.7" y="116">30pF</text>
<text x="56" y="124.6">CON9</text>
<text x="104.8" y="124.6">U17</text>
<text x="33" y="127.5">R50</text>
<text x="33" y="130.3">330</text>
<text x="56" y="127.5">RJ-45 8P8C_LED R/A</text>
<text x="18.7" y="147.5">R53</text>
<text x="33" y="147.5">R54</text>
<text x="202.4" y="147.5">R55</text>
<text x="233.9" y="147.5">R56</text>
<text x="18.7" y="150.4">5.1K</text>
<text x="33" y="150.4">330</text>
<text x="202.4" y="150.4">10K</text>
<text x="233.9" y="150.4">NC</text>
<text x="73.2" y="161.9">R57</text>
<text x="81.8" y="161.9">R58 R59</text>
<text x="96.2" y="161.9">R60</text>
<text x="104.8" y="159">TS8121C</text>
<text x="202.4" y="159">R61</text>
<text x="202.4" y="161.9">10K</text>
<text x="233.9" y="159">R62</text>
<text x="233.9" y="161.9">NC</text>
<text x="61.7" y="167.6">C35</text>
<text x="73.2" y="164.8">75</text>
<text x="81.8" y="164.8">75</text>
<text x="87.5" y="164.8">75</text>
<text x="96.2" y="164.8">75</text>
<text x="104.8" y="167.6">C33</text>
<text x="116.2" y="167.6">CB41</text>
<text x="133.5" y="167.6">CB42</text>
<text x="145" y="167.6">C34</text>
<text x="61.7" y="170.5">0.01uF/2KV</text>
<text x="101.9" y="173.4">0.01uF</text>
<text x="116.2" y="173.4">0.1uF</text>
<text x="133.5" y="173.4">0.1uF</text>
<text x="145" y="173.4">0.01uF</text>
<text x="202.4" y="170.5">R63</text>
<text x="202.4" y="173.4">NC</text>
<text x="233.9" y="170.5">R64</text>
<text x="233.9" y="173.4">5.1K</text>
<text x="99" y="182">C36</text>
<text x="99" y="184.9">0.01uF/2KV</text>
</g>
<g font-size="2.6">
<text x="18.1" y="10.7">PE[11:2]</text>
<text x="183.4" y="11.8">VSS</text>
<text x="19.2" y="16.7">RESET</text>
<text x="11.2" y="22.4">PHY_DVDD33</text>
<text x="185.1" y="19.5" transform="rotate(-90 185.1 19.5)">33</text>
<text x="11.2" y="25.3">PHY_AVDD33</text>
<text x="19.8" y="28.2">VDD33</text>
<text x="153" y="24.4">1</text>
<text x="153" y="27.3">2</text>
<text x="198.6" y="24.4">32 RESET</text>
<text x="198.6" y="27.3">31</text>
<text x="219.6" y="27.9">PHY_AVDD33</text>
<text x="22.7" y="31">VSS</text>
<text x="153" y="30.1">3</text>
<text x="153" y="33">4</text>
<text x="153" y="35.9">5</text>
<text x="198.6" y="30.1">30 E_MDI_TP</text>
<text x="198.6" y="33">29 E_MDI_TN</text>
<text x="198.6" y="35.9">28</text>
<text x="153" y="38.7">6</text>
<text x="153" y="41.6">7</text>
<text x="198.6" y="38.7">27 E_MDI_RP</text>
<text x="198.6" y="41.6">26 E_MDI_RN</text>
<text x="153" y="44.5">8</text>
<text x="153" y="47.4">9</text>
<text x="198.6" y="47.4">24</text>
<text x="198.6" y="44.5">25</text>
<text x="12.1" y="50.9">VDD33</text>
<text x="61.7" y="50.9">PHY_DVDD33</text>
<text x="151.5" y="50.2">10</text>
<text x="151.5" y="53.1">11</text>
<text x="198.6" y="50.2">23 E_MDIO</text>
<text x="198.6" y="53.1">22 E_MDC</text>
<text x="237.9" y="52.6">VSS</text>
<text x="107.6" y="59.5">PHY_DVDD33</text>
<text x="151.5" y="56">12</text>
<text x="151.5" y="58.8">13</text>
<text x="198.6" y="56">21 E_RXERR</text>
<text x="198.6" y="58.8">20 E_CRS</text>
<text x="258" y="55.4">VSS</text>
<text x="151.5" y="61.7">14</text>
<text x="151.5" y="64.6">15</text>
<text x="198.6" y="61.7">19 E_CRSDV</text>
<text x="198.6" y="64.6">18 E_RXD0</text>
<text x="230.8" y="64.1">PHY_DVDD33</text>
<text x="151.5" y="67.4">16</text>
<text x="198.6" y="67.4">17 E_RXD1</text>
<text x="48.5" y="72.7">VSS</text>
<text x="12.1" y="85.3">VDD33</text>
<text x="61.7" y="85.3">PHY_AVDD33</text>
<text x="126" y="87">VSS</text>
<text x="201.8" y="99">1</text>
<text x="224.5" y="99">4</text>
<text x="48.5" y="107.1">VSS</text>
<text x="201.8" y="104.8">2</text>
<text x="224.5" y="104.8">3</text>
<text x="205.2" y="112.8">TXC7V-3.2x2.5mm</text>
<text x="41.3" y="115.1">PHY_DVDD33</text>
<text x="189.2" y="124.3">VSS</text>
<text x="226.5" y="124.3">VSS</text>
<text x="235.1" y="124.3">VSS</text>
<text x="51.1" y="130.6">10</text>
<text x="75.2" y="130.6">1</text>
<text x="99.9" y="127.7">16</text>
<text x="99.9" y="130.6">15</text>
<text x="121.1" y="127.7">1</text>
<text x="121.1" y="130.6">2</text>
<text x="51.1" y="136.3">12</text>
<text x="52.5" y="133.5">9</text>
<text x="75.2" y="133.5">2</text>
<text x="75.2" y="136.3">3</text>
<text x="99.9" y="133.5">14</text>
<text x="121.1" y="133.5">3</text>
<text x="51.1" y="139.2">11</text>
<text x="75.2" y="139.2">4</text>
<text x="75.2" y="142.1">5</text>
<text x="99.9" y="139.2">13</text>
<text x="99.9" y="142.1">12</text>
<text x="121.1" y="142.1">5</text>
<text x="121.1" y="139.2">4</text>
<text x="51.1" y="147.8">13</text>
<text x="75.2" y="144.9">6</text>
<text x="75.2" y="147.8">7</text>
<text x="99.9" y="147.8">11</text>
<text x="121.1" y="147.8">6</text>
<text x="51.1" y="150.7">14</text>
<text x="75.2" y="150.7">8</text>
<text x="99.9" y="150.7">10</text>
<text x="101.3" y="153.6">9</text>
<text x="121.1" y="153.6">8</text>
<text x="121.1" y="150.7">7</text>
<text x="170.2" y="154.2">PHY_DVDD33</text>
<text x="22.7" y="167.4">VSS</text>
<text x="140.4" y="184.6">VSS</text>
<text x="246.6" y="184.6">VSS</text>
<text x="173.7" y="196.1">Size</text>
<text x="185.1" y="196.1">Document Number</text>
<text x="268.5" y="196.1">Rev</text>
<text x="271.5" y="199.5">1.0</text>
<text x="173.7" y="204.7">Date:</text>
<text x="231.1" y="204.7">Sheet</text>
<text x="254.2" y="204.7">of</text>
</g>
<g font-size="2.6" fill="#f00">
<text x="42.5" y="9.2">PE[11:2]</text>
<text x="70.9" y="9.5">PE2</text>
<text x="85.2" y="9.5">E_MDC</text>
<text x="42.2" y="15.2">RESET</text>
<text x="70.9" y="12.4">PE3</text>
<text x="70.9" y="15.2">PE4</text>
<text x="85.2" y="12.4">E_MDIO</text>
<text x="85.2" y="15.2">E_TXD0</text>
<text x="42.2" y="21">PHY_DVDD33</text>
<text x="42.2" y="23.8">PHY_AVDD33</text>
<text x="70.9" y="23.8">PE7</text>
<text x="70.9" y="21">PE6</text>
<text x="70.9" y="18.1">PE5</text>
<text x="85.2" y="21">E_TXEN</text>
<text x="85.2" y="18.1">E_TXD1</text>
<text x="85.3" y="23.8">E_REFCLK</text>
<text x="42.2" y="26.7">VDD33</text>
<text x="42.2" y="29.6">VSS</text>
<text x="70.9" y="29.6">PE9</text>
<text x="70.9" y="26.7">PE8</text>
<text x="85.2" y="29.6">E_RXD1</text>
<text x="85.2" y="26.7">E_RXD0</text>
<text x="131.1" y="26.7">E_ETH_XI</text>
<text x="131.2" y="29.6">E_ETH_XO</text>
<text x="70.9" y="32.4">PE10</text>
<text x="70.9" y="35.3">PE11</text>
<text x="85.2" y="32.4">E_CRSDV</text>
<text x="85.2" y="35.3">E_RXERR</text>
<text x="131.2" y="32.4">E_COL</text>
<text x="131.2" y="35.3">E_TXEN</text>
<text x="231.6" y="35.3">E_REG_OUT</text>
<text x="131.2" y="46.8">E_TXD0</text>
<text x="131.2" y="43.9">E_TXD1</text>
<text x="131.2" y="52.5">E_PHY_AD0</text>
<text x="131.2" y="49.7">E_RX_CLK</text>
<text x="131.2" y="55.4">E_PHY_AD3</text>
<text x="131.2" y="61.1">E_REFCLK</text>
<text x="111.1" y="66.9">E_RX_CLK</text>
<text x="194.3" y="84.1">E_ETH_XI</text>
<text x="257.5" y="84.1">E_ETH_XO</text>
<text x="85.2" y="130">E_TX+</text>
<text x="134" y="127.2">E_MDI_TP</text>
<text x="10.6" y="135.8">E_PHY_AD3</text>
<text x="10.6" y="132.9">E_PHY_AD0</text>
<text x="85.2" y="132.9">E_TX-</text>
<text x="85.2" y="135.8">E_RX+</text>
<text x="134" y="132.9">E_MDI_TN</text>
<text x="85.2" y="144.4">E_RX-</text>
<text x="134" y="147.3">E_MDI_RP</text>
<text x="134.1" y="153">E_MDI_RN</text>
<text x="217.3" y="153">E_COL</text>
<text x="217.3" y="164.5">E_CRS</text>
<text x="217.3" y="176">E_CRSDV</text>
</g>
<g font-size="2.6" fill="#004080">
<text x="157.9" y="25.6">TxEr/FxSD</text>
<text x="157.9" y="28.4">Xi</text>
<text x="186.3" y="29.3" transform="rotate(-90 186.3 29.3)">EPad</text>
<text x="186.9" y="28.4">AVD33</text>
<text x="189.8" y="25.6">nRst</text>
<text x="157.9" y="31.3">Xo</text>
<text x="157.9" y="34.2">Col/RMII</text>
<text x="187.5" y="31.3">MDiTp</text>
<text x="187.5" y="34.2">MDiTn</text>
<text x="157.9" y="37.1">TxEn</text>
<text x="157.9" y="39.9">TxD3</text>
<text x="186.2" y="37.1">RegOut</text>
<text x="187.2" y="39.9">MDiRp</text>
<text x="157.9" y="42.8">TxD2</text>
<text x="157.9" y="45.7">TxD1</text>
<text x="187.2" y="42.8">MDiRn</text>
<text x="191" y="45.7">Iset</text>
<text x="157.9" y="48.5">TxD0</text>
<text x="157.9" y="51.4">TxClk/50MClki</text>
<text x="186.6" y="48.5">TestOn</text>
<text x="188.4" y="51.4">MDIO</text>
<text x="157.9" y="54.3">LED0/PhyAD0</text>
<text x="157.9" y="57.1">LED3/PhyAD3</text>
<text x="182.9" y="57.1">RxEr/Int32</text>
<text x="189.2" y="54.3">MDC</text>
<text x="157.9" y="60">IOVDD</text>
<text x="157.9" y="62.9">RxClk/50M_ClkoRxDV/CRS_DV</text>
<text x="157.9" y="65.8">RxD3</text>
<text x="178.8" y="60">CRS/LEDMod</text>
<text x="188.7" y="65.8">RxD0</text>
<text x="157.9" y="68.6">RxD2</text>
<text x="188.7" y="68.6">RxD1</text>
<text x="206.7" y="100.2">XIN</text>
<text x="215.2" y="100.2">GND</text>
<text x="206.7" y="105.9">GND XOUT</text>
<text x="57.4" y="131.8">LED+</text>
<text x="66.9" y="131.8">TX+</text>
<text x="106.2" y="128.9">TX+ TD+</text>
<text x="106.2" y="131.8">CT</text>
<text x="114.2" y="131.8">CT</text>
<text x="57.4" y="134.6">LED-</text>
<text x="57.4" y="137.5">LED+</text>
<text x="66.6" y="137.5">RX+</text>
<text x="67.6" y="134.6">TX-</text>
<text x="106.2" y="134.6">TX-</text>
<text x="113.3" y="134.6">TD-</text>
<text x="57.4" y="140.4">LED-</text>
<text x="68" y="140.4">NC</text>
<text x="68" y="143.2">NC</text>
<text x="106.2" y="140.4">NC</text>
<text x="106.2" y="143.2">NC</text>
<text x="113.9" y="143.2">NC</text>
<text x="113.9" y="140.4">NC</text>
<text x="57.4" y="149">Shield</text>
<text x="67.3" y="146.1">RX-</text>
<text x="68" y="149">NC</text>
<text x="106.2" y="149">RX+ RD+</text>
<text x="57.4" y="151.9">Shield</text>
<text x="68" y="151.9">NC</text>
<text x="106.2" y="154.7">RX-</text>
<text x="106.2" y="151.9">CT</text>
<text x="113.1" y="154.7">RD-</text>
<text x="114.2" y="151.9">CT</text>
</g>
<g font-size="2.3">
<text x="174.8" y="200.4">A</text>
<text x="185.1" y="204.4">Monday, April 11, 2016</text>
<text x="245.4" y="204.4">9</text>
<text x="262.3" y="204.4">12</text>
</g>
<g font-size="1">
<text x="29" y="1.1">5</text>
<text x="84.1" y="1.1">4</text>
<text x="139.2" y="1.1">3</text>
<text x="194.3" y="1.1">2</text>
<text x="249.4" y="1.1">1</text>
<text x=".4" y="27.8">D</text>
<text x="277.3" y="27.8">D</text>
<text x=".4" y="78.8">C</text>
<text x="277.3" y="78.8">C</text>
<text x=".4" y="129.7">B</text>
<text x="277.3" y="129.7">B</text>
<text x=".4" y="180.7">A</text>
<text x="277.3" y="180.7">A</text>
<text x="29" y="206.3">5</text>
<text x="84.1" y="206.3">4</text>
<text x="139.2" y="206.3">3</text>
<text x="194.3" y="206.3">2</text>
<text x="249.4" y="206.3">1</text>
</g>
</svg>
